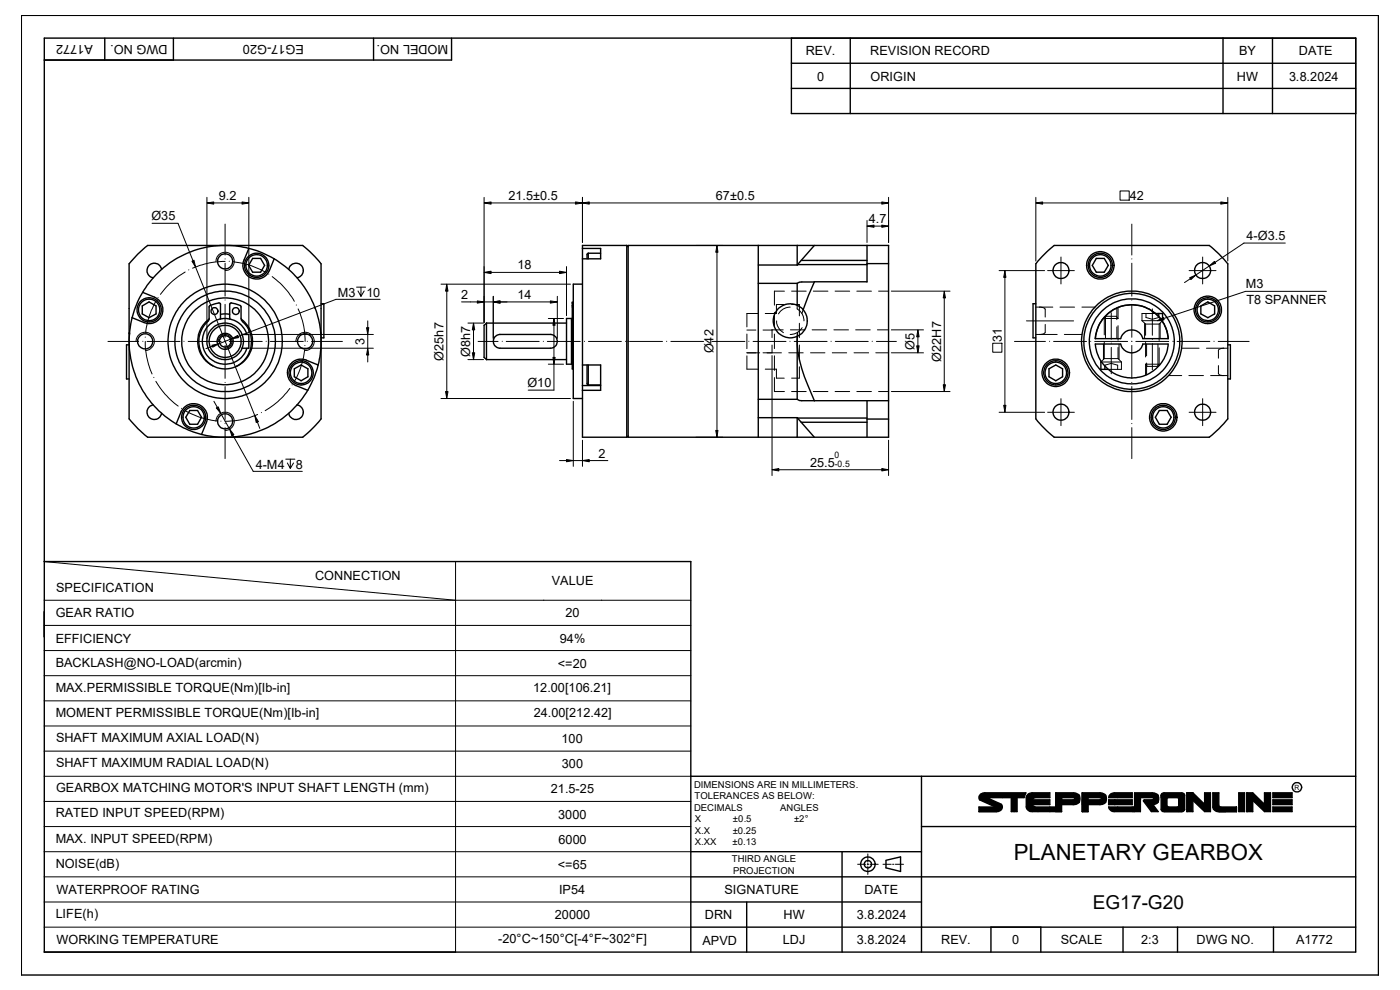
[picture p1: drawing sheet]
<svg xmlns="http://www.w3.org/2000/svg" width="297mm" height="210mm" viewBox="0 0 297 210" stroke-linecap="round" stroke-linejoin="round" font-family="sans-serif">
<g fill="none" stroke="#000" stroke-width=".3">
<path d="M4.5 3.3h287.9v203.5h-287.9zM9.4 8.1h278.2v193.9h-278.2zM22.2 8.1v4.6M36.8 8.1v4.6M79.2 8.1v4.6M95.8 8.1v4.6h-86.4M167.9 8.1v16h119.7M167.9 18.8h119.7M167.9 13.4h119.7M180.4 8.1v16M259.5 8.1v16M270 8.1v16"/>
<path d="M29.3 53.9l2-1.8h32.9l2.6 2.3 1.3 1.6v32.9l-1.3 1.5-2.6 2.4h-32.9a23.4 23.4 0 0 1-3.9-3.9v-32.9zM34.3 57.1a1.56 1.56 0 0 0-1.6-1.3 1.56 1.56 0 0 0-1.5 1.5 1.56 1.56 0 0 0 1.3 1.6M52.8 52.7l-1 2.5a2.91 2.91 0 0 0 1.5 3.8 2.91 2.91 0 0 0 3.9-1.6l1-2.5M52.8 52.7a19.3 19.3 0 0 1 5.4 2.2M52.8 52.7a20.4 20.4 0 0 0-22.5 9.3M53.6 54.8h1.7l.8 1.5-.8 1.4h-1.7l-.9-1.4zM58.2 54.9a20.3 20.3 0 0 1 9.3 22.5M61.3 57.2a1.55 1.55 0 0 1 1.6-1.4 1.55 1.55 0 0 1 1.4 1.5 1.55 1.55 0 0 1-1.3 1.6M123.6 52.7h3.8v2.2h-3.8M124.8 53.7l-.3 .2v1M124.8 53.7h2.6M124.8 53.7v1.2"/>
<path d="M133 52.1h-9.4v40.7h9.4M133 52.1l.3 .3M133 52.1v40.7M133.3 52.1h55.2v40.7h-55.2zM160.9 52.1v40.7M160.9 56.2h8.2M169.1 52.1v4.1M169.2 56.1h14.7M170 55.2h13.9M172.8 59.8h11.1M172.8 52.1l-3.7 4.1M183.9 52.1v7.7"/>
<path d="M183.9 55.9h4.6M221.1 54.4l2.5-2.3h32.9a23.4 23.4 0 0 1 4 3.9v32.9a23.4 23.4 0 0 1-4 3.9h-32.9l-2.5-2.4-1.3-1.5v-32.9zM232.6 54.8h1.7l.8 1.5-.8 1.4h-1.7l-.9-1.4zM27.4 70.7l.1 .3M27.4 73.2h-.6v7.2h.6M28 67.4a20.3 20.3 0 0 0 9.4 22.5M30.2 64.9l1.4-.8 1.5 .8v1.7l-1.5 .8-1.4-.8zM30.3 62l-1.1 2.1-1.2 3.3M30.3 62l2.5 1a2.91 2.91 0 0 1 1.5 3.8 2.91 2.91 0 0 1-3.8 1.6l-2.5-1M44.4 67.7a5.8 5.8 0 0 0 .8 9.9M46.8 67.6v-3.2l-.3-.1-2.1 .6v2.6a1.45 1.45 0 0 1-.8 1.2 5.7 5.7 0 0 0-.5 6.8 5.7 5.7 0 0 0 6.3 2.5 5.8 5.8 0 0 0 2.1-9.8l-.4-.7v-2.5a4 4 0 0 0-2.2-.7l-.2 .2v3.1M46.8 67.6h.1"/>
<path d="M46.8 66.7h1.9M48.7 67.6h.1M51.2 67.7a5.8 5.8 0 0 1-1.2 10.1M51.4 71h1.4v2.9h-1.4M52.4 71a4.9 4.9 0 0 0-7.5-2.5 4.9 4.9 0 0 0 0 7.8 4.9 4.9 0 0 0 7.5-2.4M62.4 78.2l1.5-.8 1.4 .8v1.7l-1.4 .9-1.5-.9zM66.8 65.2l.1 .2M67.5 77.4l-2.5-1a2.9 2.9 0 0 0-3.8 1.6 2.9 2.9 0 0 0 1.6 3.8l2.5 1M67.5 77.4a18 18 0 0 1-2.2 5.4M68 70.7h.1M68.1 64.4h.6v7.3h-.6M103.2 68.5h17"/>
<path d="M103.2 76.3h17M103.2 68.5l-.5 .5v6.8l.5 .5M103.2 68.5v7.8M105 71.5l1-.5h10.8a1.46 1.46 0 0 1 1.4 1.4 1.46 1.46 0 0 1-1.4 1.5h-10.7a1.46 1.46 0 0 1-1.3-.9 1.46 1.46 0 0 1 .2-1.5zM120.2 67.6h1v9.7h-1zM121.2 67.9h.2M121.2 77h.2M121.4 64.3h.1M121.4 64.3h.2M121.4 64.3v8.1M121.4 72.4h.2M121.4 68.2h.2"/>
<path d="M121.4 67.5h.2M121.4 65.1h.2M121.4 64.8h.2M121.4 72.4v5.9h.2M123.6 60.3h-2v24.2h2M123.6 77.4h3.8v5.4h-3.8M124.5 77.4v4.1l.3 .2M124.8 77.4v4.3M160.9 60.1h8.2M169.1 60.1l.5-.2 .5-.1h2.7l-2.4 5.9M169.1 60.1v4.7M169.1 71.3v13.4"/>
<path d="M169.2 71.3a20.9 20.9 0 0 0 2.1 10.3l1.5 3.4M219.8 64.4h-.6v7.3h.6M222.5 78.2l1.5-.8 1.4 .8v1.7l-1.4 .9-1.5-.9zM232.4 73h5.3a2.41 2.41 0 0 0 2.4 1.8 2.41 2.41 0 0 0 2.3-1.8h5.4a7.7 7.7 0 0 1-7.7 7.2 7.7 7.7 0 0 1-7.7-7.2zM233.6 76.8h.1M233.6 76.8v1.6h1.5M233.6 76.7v.1M234.4 77.6v.8M234.5 67.1a7.7 7.7 0 0 1 8.2-2 7.7 7.7 0 0 1 5.1 6.7h-5.4a2.41 2.41 0 0 0-2.3-1.8 2.41 2.41 0 0 0-2.4 1.8h-5.3l.3-1.7 .4-1 .7-1.2zM245.1 66.5h1.5v1.5M245.8 66.5v.7M246.5 68h.1"/>
<path d="M246.6 68l-.1 .1M254.8 64.9l1.4-.8 1.5 .8v1.7l-1.5 .8-1.4-.8zM260.5 73.2h.5v7.2h-.5M32.5 85.9a1.56 1.56 0 0 0-1.3 1.6 1.56 1.56 0 0 0 1.5 1.5 1.56 1.56 0 0 0 1.6-1.3M37.4 89.9l1-2.5a2.91 2.91 0 0 1 3.8-1.5 2.91 2.91 0 0 1 1.6 3.8l-1 2.5M37.4 89.9l2.6 1.3 2.8 1M40.3 87.1h1.6l.9 1.4-.9 1.5h-1.6l-.9-1.5zM63 85.9a1.56 1.56 0 0 1 1.4 1.6 1.56 1.56 0 0 1-1.5 1.5 1.56 1.56 0 0 1-1.6-1.3M65.3 82.8a20.4 20.4 0 0 1-22.5 9.4M123.6 81.8h3.8M124.8 81.7h2.6M133.3 92.5l-.3 .3"/>
<path d="M160.9 84.7h8.2M160.9 88.6h8.2M169.1 84.7l.5 .3h.5h18.4M169.1 88.6v4.2M169.1 88.6l3.7 4.2M169.2 88.7h14.7M170 89.6h13.9M183.9 85v7.8M183.9 88.9h4.6M246 87.1h1.6l.9 1.4-.9 1.5h-1.6l-.9-1.5zM9.4 119.1h137.2v82.9M146.6 164.7h141"/>
<path d="M195.5 175.3h92.1M195.5 164.7v37.3M207.9 168.6l.9-.4h8.8l-.3 1h-7.9l3 1.4a.97 .97 0 0 1 .1 1.1 .97 .97 0 0 1-1.1 .5h-3.7v-1h3.4l-3.3-1.5-.1-.7zM209.4 169.2l.6 .3M214.5 169.2v3h1.3v-3M218.1 168.4l.7-.2h3.9v1h-3.1l-.6 .5h3.7v1h-3.7l.6 .5h4.4v-3h3.7a1.26 1.26 0 0 1 1.4 1.2 1.26 1.26 0 0 1-1.4 1.3h-2.5v1.5h-6.5l-.6-.3-.4-.7v-2l.1-.4zM225.2 169.2h2.7l.1 .3-.1 .2h-2.7zM229.6 168.2h3.7a1.26 1.26 0 0 1 1.4 1.2 1.26 1.26 0 0 1-1.4 1.3h-2.5v1.5h-1.2zM230.8 169.2h2.7l.1 .3-.1 .2h-2.7zM235.2 169.7h5v1h-5zM235.2 171.2h5.5v-3h3.7a1.25 1.25 0 0 1 1.4 1.1 1.25 1.25 0 0 1-1.2 1.4l1.1 1.5h-1.4l-1.7-2.3 .2-.2h1.8l.2-.2-.2-.3h-2.7v3h-5.7l-.7-.4zM235.6 168.4l.7-.2h3.9v1h-5l.1-.4z"/>
<path d="M246.5 168.4l.3-.2h3.9l.5 .2 .1 .3v3.2l-.4 .3-4.4-.1-.2-.3v-3.2zM247.6 169.2h2.3l.2 .2-.1 1.7-.1 .1-2.3-.1zM251.8 168.2h1.3l2.5 2.4v-2.4h1.2v4h-1.2l-2.5-2.4v2.4h-1.3zM257.3 168.2h1.3v2.8l.3 .2h3.4v1h-4l-.6-.3-.4-.6zM262.8 168.2h1.2v4h-1.2zM264.5 168.2h1.3l2.5 2.4v-2.4h1.2v4h-1.2l-2.5-2.4v2.4h-1.3zM270 171.2h4.1v1h-4.1zM270 168.2h4.1v1h-4.1zM270 169.7h4.1v1h-4.1zM146.6 186h141M146.6 196.7h141M146.6 191.3h48.9"/>
<path d="M146.6 180.7h48.9M158.4 191.3v10.7M178.6 180.7v21.3M188 182.5l3.1-.7v3.1l-3.1-.8v-1.5M210.2 196.7v5.3M220.8 196.7v5.3M238.3 196.7v5.3M249.8 196.7v5.3M270.2 196.7v5.3"/>
<circle cx="47.8" cy="55.4" r="1.61"/>
<circle cx="54.4" cy="56.3" r="2.57"/>
<circle cx="54.4" cy="56.3" r="2.28"/>
<circle cx="225.1" cy="57.4" r="1.7"/>
<circle cx="233.4" cy="56.3" r="2.28"/>
<circle cx="233.4" cy="56.3" r="2.91"/>
<circle cx="233.4" cy="56.3" r="2.57"/>
<circle cx="255.1" cy="57.4" r="1.71"/>
<circle cx="30.8" cy="72.4" r="1.59"/>
<circle cx="31.6" cy="65.7" r="2.57"/>
<circle cx="31.6" cy="65.8" r="2.28"/>
<circle cx="45.5" cy="66" r=".72"/>
<circle cx="47.7" cy="72.4" r="1.7"/>
<circle cx="47.7" cy="72.4" r="3.4"/>
<circle cx="47.8" cy="72.4" r="3.9"/>
<circle cx="47.8" cy="72.4" r="10.7"/>
<circle cx="47.8" cy="72.4" r="1.21"/>
<circle cx="47.8" cy="72.4" r="9.2"/>
<circle cx="47.8" cy="72.4" r="12.1"/>
<circle cx="50" cy="66" r=".73"/>
<circle cx="63.9" cy="79.1" r="2.29"/>
<circle cx="63.9" cy="79.1" r="2.57"/>
<circle cx="64.7" cy="72.4" r="1.61"/>
<circle cx="167.7" cy="68.1" r="3.6"/>
<circle cx="224" cy="79.1" r="2.29"/>
<circle cx="224" cy="79.1" r="2.58"/>
<circle cx="224" cy="79.1" r="2.91"/>
<circle cx="240.1" cy="72.4" r="10.2"/>
<circle cx="240.1" cy="72.4" r="10.7"/>
<circle cx="240.1" cy="72.4" r="9"/>
<circle cx="256.2" cy="65.7" r="2.91"/>
<circle cx="256.2" cy="65.7" r="2.57"/>
<circle cx="256.2" cy="65.7" r="2.27"/>
<circle cx="41.1" cy="88.5" r="2.26"/>
<circle cx="41.1" cy="88.5" r="2.57"/>
<circle cx="47.8" cy="89.4" r="1.61"/>
<circle cx="225.1" cy="87.4" r="1.7"/>
<circle cx="246.8" cy="88.5" r="2.91"/>
<circle cx="246.8" cy="88.5" r="2.26"/>
<circle cx="246.8" cy="88.5" r="2.57"/>
<circle cx="255.1" cy="87.4" r="1.71"/>
<circle cx="275.1" cy="167" r=".99"/>
<circle cx="184.1" cy="183.3" r=".77"/>
<circle cx="184.1" cy="183.3" r="1.54"/>
</g>
<g fill="none" stroke="#000" stroke-width=".21">
<path d="M32.3 47.4h5.5l3.1 7.9M39.3 57.7l-1.4 .9-1.7 1.4-2.2 2.4M40 57.2v.1M41.5 56.6l12.6 31.6M43.9 41.9v29.9M45.3 43.1h6.1M45.8 55.5a1.95 1.95 0 0 1 2-2 1.95 1.95 0 0 1 1.9 2 1.95 1.95 0 0 1-1.9 1.9M47.8 55.5l-3.3 .3-2.1 .5-1.5 .6M47.8 47.5v6.6M47.8 54.9h.1M47.8 55.8v7M48.6 55.4v.1"/>
<path d="M49.5 55.5l.6 .1a16.4 16.4 0 0 1 6.2 2.1M52.8 41.9v28.5M57 58.1v.1M57.7 58.7l2.5 2.2 1.1 1.2 1.1 1.8M102.7 41.9v26.5M104.2 43.1h17.9M104.2 57.8h14.5M120.2 56.6v10.4M123.6 41.9v9.5M125 43.1h62.1M147.7 52.1h5.6M152.1 53.5v37.8"/>
<path d="M183.9 46.8v4.6M185.4 48h1.7M188.5 41.9v9.5M212 57.4h9.6M213.2 58.8v27.2M219.8 41.9v13.5M221.2 43.1h37.8M222.2 57.4h5.7M225.1 54.5v5.7M237.6 40.5h2v2h-2zM240.1 47.5v6.6M240.1 54.9h.1"/>
<path d="M240.1 55.8v7M252.3 57.4h5.7M252.5 59.1l-1.2 .8M255.1 54.5v5.7M256.5 56.4l-2.8 1.9M260.5 41.9v13.5M272.7 51.6h-8.8l-6.1 4.1M22.9 72.4h6.5M28.9 72.4a1.92 1.92 0 0 1 1.9-1.9 1.92 1.92 0 0 1 1.9 1.9 1.92 1.92 0 0 1-1.9 1.9M30.3 72.4h.1M30.8 72.4l.3 3.3 1.2 3.6M30.8 71.5h.1"/>
<path d="M31.2 72.4h7M33.1 63.9a16.9 16.9 0 0 0-2.2 6.8M33.5 63.1v.1M39 72.4h.1M39.9 72.4h7M45 73.4l-1.3 .6M46.3 72.4a1.46 1.46 0 0 1 1.5-1.5 1.46 1.46 0 0 1 1.4 1.5 1.46 1.46 0 0 1-1.4 1.5M47.8 63.6v.1M47.8 64.6v6.9M47.8 72.4h.1M47.8 73.3v7M48.6 72.4h7"/>
<path d="M49.1 71.9l-2.7 1M53.4 71h25.8M53.4 73.9h25.8M56.5 72.4h.1M57.4 72.4h6.9M62.8 72.4a1.93 1.93 0 0 1 1.9-1.9 1.93 1.93 0 0 1 1.9 1.9 1.93 1.93 0 0 1-1.9 1.9M62.9 64.7h.1M63.2 65.5l.6 1.6a15.6 15.6 0 0 1 .9 5.3M64.6 74.2l-.2 1.6-.6 2.1-1.4 3M64.7 73.3h.1M65.2 72.4h.1M66.1 72.4h6.5"/>
<path d="M75.6 60.9h2M76.6 60.9v2l-.7-1.2M77.3 61.7l-.7 1.2M78 68.1v1.4M78 71v2.9M78 75.3v1.5M80.6 63.5h-9.3l-20.8 7.9M93.6 60.3h27.4M94.8 61.8v21.3M97.9 64.1h3.4M99.3 68.5h3.3M99.3 76.3h3.3"/>
<path d="M100.5 70v4.8M101.4 72.4h4.3M102.7 64.1h1.9M104.6 62.9v8.9M106.1 64.1h10.7M106.6 72.4h.1M107.4 72.4h7M115.3 72.4h.1M116.1 72.4h7M116.3 67.6h3.2M116.3 77.3h3.2M117.5 77.3v5.5h-5.4"/>
<path d="M117.5 69v6.8M118.2 62.9v8.9M124 72.4h.1M124.8 72.4h7M132.7 72.4h.1M133.6 72.4h6.9M141.4 72.4h.1M142.3 72.4h7M150.2 72.4h.1M151 72.4h7M158.5 74.8h2.7M158.5 70.9v3.1"/>
<path d="M158.5 75.5v2.8h2.3M158.5 70h1.9M158.9 72.4h.1M159.8 72.4h7M160.8 66.5h-2.3v2.8M161.9 74.8h3.9M161.9 70h1.9M162.3 78.3h2.4v1.9h1.7M163.8 73.2v1.6M163.8 75.4v25.5M164.3 66.3v3M164.3 70.9v3.1"/>
<path d="M164.3 75.5v3.1M164.8 68.1v.2a2.9 2.9 0 0 0 1.4 2.3M166.2 70h-2.4v1.6M166.4 64.6h-1.7v1.9h-2.4M166.4 61.8h-2.1v2.9M167.3 74.8h3.1M167.6 72.4h.1M167.6 65.2l-1.4 .3-1.1 1.1M167.7 70h3.1M167.9 64.6h1.7v2.4M167.9 61.8h3.1M168.5 72.4h7"/>
<path d="M169.1 64.8v.7l1.1 1.1 .4 1.5M169.1 70.6v.7M169.2 70.5v.8M169.6 77.8v2.4h-1.7M169.6 68.6v3M169.6 73.2v3M170.2 69.5l-1.1 1.1-1.5 .4M170.4 65.7l-.3 .8M172 74.8h3M172.3 70h3.1M172.6 61.8h3M176.3 72.4h.1"/>
<path d="M176.6 74.8h3M176.9 70h3.1M177.2 61.8h3.1M177.2 72.4h7M181.2 74.8h3.1M181.5 70h3.1M181.8 61.8h3.1M185 72.4h.1M185.8 74.8h2.7M185.9 72.4h4.3M186.1 70h2.4M186.4 61.8h2.1"/>
<path d="M189.1 74.8h6.8M189.1 70h6.8M189.1 61.8h12.4M194.7 71.5v1.9M200.3 63.2v18.4M210.6 72.8h2v1.9h-2zM215.2 72.4h6.6M217.8 68.1h10M219.8 71h4.5M219.8 65.2h3.6M220.6 65.2h.5l.6 .3v1.8M221.7 68.8v1.8l-.3 .2-.8 .2"/>
<path d="M222.7 72.4h.1M223.5 72.4h7M224.9 65.2h3.1M225.8 71h3.7M229.5 65.2h2.8M231.4 72.4h.1M232.2 72.4h7M233.7 76.8h4.2M234.1 73v3.2M234.3 67.6h2.9M234.3 76.1h2.9M234.3 76.1l-.7 .6"/>
<path d="M234.3 67.6v3.4M234.3 72.6v3.5M234.3 67.6l.4-.5h2.1l.4 .5M234.4 77.6v-.1l1.4-.4 1.3 .4v.9M234.5 67.3v4.5M235.8 66.3v5.7M235.8 72.8h.1M235.8 73.7v5.6M236.9 65.3v2.5M236.9 69.3v2.5M237.2 76.1l.7 .7M237.2 65.2v2.4"/>
<path d="M237.2 69.1v3.1M237.2 73.7v2.4M237.4 73v3.2M237.9 76.8v1.6h-2.8M240.1 63.6v.1M240.1 64.6v6.9M240.1 72.4h.1M240.1 73.3v7M241 72.4h6.9M242.3 68h4.2M242.3 68l.7 .7M242.8 68.6v3.2"/>
<path d="M243 77.3h2.9M243 68.7h2.9M243 68.7v2.4M243 72.6v3.1M243 77.3v2.3M243 77.3l.4 .4h2.1l.4-.4M243.1 66.5v.9l1.4 .3 1.3-.3v-.2M243.2 73v2.5M243.2 77v2.5M244.5 65.5v5.6M244.5 72h.1M244.5 72.9v5.6"/>
<path d="M245.1 66.5h-2.8v1.5M245.7 73v4.6M245.9 68.7v3.5M245.9 73.8v3.5M246.1 68.6v3.2M246.5 68.1l-.6 .6M247.9 79.7h2.8M248.8 72.4h.1M249.7 72.4h7M250.7 73.9h3.7M252.2 79.7h3.1M255.9 73.9h4.6"/>
<path d="M256.8 79.7h3.7M257.6 72.4h.1M258.4 72.4h6.6M258.5 77.6v1.7l.4 .3 .7 .1M259.6 73.9h-.5l-.6 .3v1.8M281.4 61.8h-17.2l-17.3 5.8M32.6 80.1h.1M33.1 80.9l1.9 2.7 1.1 1.2 1.7 1.3M38.5 86.6v.1M39.3 87.1l1 .5a16.3 16.3 0 0 0 5.7 1.7M45.4 85.1l.7 1.3M45.8 89.4a1.95 1.95 0 0 1 2-2 1.95 1.95 0 0 1 1.9 2 1.95 1.95 0 0 1-1.9 1.9"/>
<path d="M46.8 87.7l1.9 3.4M46.9 89.3v.1M47.8 81.1v.1M47.8 82v7M47.8 89.8v.1M47.8 90.7v6.6M49.4 92.3l4.3 7.7h10.4M54.6 89.5l.5 1.4M54.7 87.9l-2.1 .8-1.6 .4-3.2 .3M55.5 87.5h.1M60.6 97.4h2M61.5 82.4l-1 1.3a16.6 16.6 0 0 1-4.2 3.4"/>
<path d="M61.6 97.4v2l-.6-1.2M62 81.6v.1M62.3 98.2l-.7 1.2M93.6 84.5h27.4M118.7 97.7h1.5M121.6 85.1v13.8M121.6 97.7h2M123.6 93.4v5.5M125 97.7h3.9M147.7 92.8h5.6M164.3 80.1v3h2.1M165.2 99.7h21.9"/>
<path d="M167.9 83.1h3.1M172.6 83.1h3M177.2 83.1h3.1M181.8 83.1h3.1M186.4 83.1h2.1M188.5 93.4v7.5M189.1 83.1h12.4M212 87.5h9.6M222.2 87.5h5.7M225.1 84.6v5.7M240.1 81.1v.1M240.1 82v7"/>
<path d="M240.1 89.8v.1M240.1 90.7v6.6M252.3 87.5h5.7M255.1 84.6v5.7M9.4 119.1l87.2 8.2M96.6 119.1v82.9M9.4 138h137.2M9.4 127.3h137.2M9.4 132.7h137.2M115.4 127.3h.1M127.6 127.3h.1M9.4 159.3h137.2"/>
<path d="M9.4 154h137.2M9.4 148.7h137.2M9.4 143.3h137.2M9.4 170h137.2M9.4 164.7h137.2M9.4 175.3h137.2M9.4 196.7h137.2M9.4 191.3h137.2M9.4 186h137.2M9.4 180.7h137.2M181.9 183.3h1.7M184 183.3h.3"/>
<path d="M184.1 181.1v1.8M184.1 183.2v.3M184.1 183.8v1.7M184.6 183.3h1.7M187.3 183.3h1.8M189.4 183.3h.3M189.9 183.3h1.8"/>
</g>
<g fill="#000">
<path d="M208 168.5l-.3 .5 .1 .7 3.3 1.5h-3.4v1h3.7a.98 .98 0 0 0 1.1-.5 .98 .98 0 0 0-.1-1.1l-3-1.4h7.9l.3-1h-8.8zM214.5 169.2v3h1.3v-3zM218.1 168.5l-.4 .7v2l.4 .6 .6 .4h6.5v-1.5h2.5a1.26 1.26 0 0 0 1.4-1.3 1.26 1.26 0 0 0-1.4-1.2h-3.7v3h-4.4l-.6-.5h3.7v-1h-3.7l.6-.5h3.1v-1h-3.9zM225.2 169.2h2.7l.1 .3-.1 .2h-2.7zM229.6 168.2v4h1.2v-1.5h2.5a1.26 1.26 0 0 0 1.4-1.3 1.26 1.26 0 0 0-1.4-1.2zM230.8 169.2h2.7l.1 .3-.1 .2h-2.7zM235.2 171.2l.2 .5 .8 .5h5.7v-3h2.7l.2 .2-.2 .3h-1.8l-.2 .2 1.7 2.3h1.4l-1.1-1.5 .1-.1a1.21 1.21 0 0 0 1.1-1.1 1.21 1.21 0 0 0-1-1.3h-4.1v3zM246.5 168.4l-.2 .2v3.2l.2 .3 4.4 .1 .4-.3v-3.2l-.1-.3-.4-.2h-4zM247.6 169.2h2.3l.2 .2-.1 1.7-.1 .1-2.3-.1zM251.8 168.2v4h1.3v-2.4l2.5 2.4h1.2v-4h-1.2v2.4l-2.5-2.4zM257.3 168.2v3.1l.4 .6 .6 .3h4v-1h-3.4l-.3-.2v-2.8zM262.8 168.2v4h1.2v-4zM264.5 168.2v4h1.3v-2.4l2.5 2.4h1.2v-4h-1.2v2.4l-2.5-2.4zM270 169.7v1h4.1v-1zM270 171.2v1h4.1v-1z" fill-rule="evenodd"/>
<path d="M235.6 168.4l-.3 .4-.1 .4h5v-1h-3.9zM235.2 169.7v1h5v-1zM270 168.2v1h4.1v-1z" fill-rule="evenodd"/>
</g>
<g fill="#000" stroke="#000" stroke-width=".21">
<path d="M40.7 55.4l.4-.2 .4 1.4zM43.9 43.1l1.4-.3v.5zM51.4 42.8l1.4 .3-1.4 .2zM102.7 57.8l1.5-.3v.5zM102.7 43.1l1.5-.3v.5zM118.7 57.5l1.5 .3-1.5 .2zM122.1 42.8l1.5 .3-1.5 .2zM123.6 43.1l1.4-.3v.5zM152.1 52.1l.2 1.4h-.5zM183.9 48l1.5-.2v.4zM187.1 42.8l1.4 .3-1.4 .2zM187.1 47.8l1.4 .2-1.4 .2z"/>
<path d="M213.2 57.4l.2 1.4h-.5zM219.8 43.1l1.4-.3v.5zM252.4 58.9l1.3-.6-1.1 1zM256.5 56.4l1.1-.9 .3 .3zM259 42.8l1.5 .3-1.5 .2zM45 73.2l1.4-.3-1.3 .8zM49.1 71.9l1.3-.7 .2 .4zM77.8 69.5h.4l-.2 1.5zM78 73.9l.2 1.4h-.4zM94.8 60.3l.2 1.5h-.5zM100.2 74.8h.5l-.2 1.5zM100.5 68.5l.2 1.5h-.5z"/>
<path d="M101.3 63.8l1.4 .3-1.4 .2zM104.6 64.1l1.5-.3v.5zM116.8 63.8l1.4 .3-1.4 .2zM117.3 75.8h.5l-.3 1.5zM117.5 67.6l.3 1.4h-.5zM194.5 73.4h.5l-.3 1.4zM194.7 70l.3 1.5h-.5zM200.3 61.8l.3 1.4h-.5zM245.5 68l1.3-.6 .2 .4zM45.9 86.5l.4-.2 .5 1.4zM48.7 91.1l.9 1.1-.4 .3zM54.1 88.2l.7 1.3-.4 .1z"/>
<path d="M94.5 83.1h.5l-.2 1.4zM120.2 97.5l1.4 .2-1.4 .3zM123.6 97.7l1.4-.2v.5zM151.8 91.3h.5l-.2 1.5zM163.8 99.7l1.4-.3v.5zM187.1 99.4l1.4 .3-1.4 .2zM200.1 81.6h.5l-.3 1.5zM212.9 86h.5l-.2 1.5z"/>
</g>
<text font-size="4.7" x="215.1" y="182.4">PLANETARY GEARBOX</text>
<text font-size="4.1" x="231.8" y="192.8">EG17-G20</text>
<g font-size="2.7">
<text x="19.7" y="9.5" transform="rotate(180 19.7 9.5)">A1772</text>
<text x="35.6" y="9.5" transform="rotate(180 35.6 9.5)">DWG NO.</text>
<text x="64.5" y="9.5" transform="rotate(180 64.5 9.5)">EG17-G20</text>
<text x="95.1" y="9.5" transform="rotate(180 95.1 9.5)">MODEL NO.</text>
<text x="170.9" y="11.8">REV.</text>
<text x="184.6" y="11.8">REVISION RECORD</text>
<text x="262.9" y="11.8">BY</text>
<text x="275.5" y="11.8">DATE</text>
<text x="173.4" y="17.1">0</text>
<text x="184.7" y="17.1">ORIGIN</text>
<text x="262.4" y="17.1">HW</text>
<text x="273.5" y="17.1">3.8.2024</text>
<text x="32.1" y="46.7">Ø35</text>
<text x="46.4" y="42.5">9.2</text>
<text x="107.9" y="42.5">21.5±0.5</text>
<text x="151.9" y="42.5">67±0.5</text>
<text x="184.4" y="47.4">4.7</text>
<text x="239.7" y="42.5">42</text>
<text x="264.5" y="50.9">4-Ø3.5</text>
<text x="109.8" y="57.1">18</text>
<text x="71.7" y="62.9">M3</text>
<text x="77.7" y="62.9">10</text>
<text x="97.8" y="63.5">2</text>
<text x="109.8" y="63.5">14</text>
<text x="264.3" y="61.1">M3</text>
<text x="264.4" y="64.4">T8 SPANNER</text>
<text x="77.3" y="73.2" transform="rotate(-90 77.3 73.2)">3</text>
<text x="94.1" y="76.5" transform="rotate(-90 94.1 76.5)">Ø25h7</text>
<text x="99.8" y="75.7" transform="rotate(-90 99.8 75.7)">Ø8h7</text>
<text x="151.4" y="75" transform="rotate(-90 151.4 75)">Ø42</text>
<text x="194" y="74.3" transform="rotate(-90 194 74.3)">Ø5</text>
<text x="199.6" y="76.7" transform="rotate(-90 199.6 76.7)">Ø22H7</text>
<text x="212.5" y="72.6" transform="rotate(-90 212.5 72.6)">31</text>
<text x="111.9" y="82.1">Ø10</text>
<text x="54.3" y="99.4">4-M4</text>
<text x="62.7" y="99.4">8</text>
<text x="127" y="97.2">2</text>
<text x="171.9" y="99.1">25.5</text>
<text x="11.9" y="125.7">SPECIFICATION</text>
<text x="66.8" y="123">CONNECTION</text>
<text x="117.1" y="124.2">VALUE</text>
<text x="11.9" y="130.9">GEAR RATIO</text>
<text x="120" y="131">20</text>
<text x="11.8" y="136.3">EFFICIENCY</text>
<text x="118.8" y="136.3">94%</text>
<text x="11.8" y="141.4">BACKLASH@NO-LOAD(arcmin)</text>
<text x="118.4" y="141.6">&lt;=20</text>
<text x="11.8" y="146.7">MAX.PERMISSIBLE TORQUE(Nm)[Ib-in]</text>
<text x="113.1" y="146.7">12.00[106.21]</text>
<text x="11.8" y="152.1">MOMENT PERMISSIBLE TORQUE(Nm)[Ib-in]</text>
<text x="113.2" y="152.1">24.00[212.42]</text>
<text x="11.9" y="157.4">SHAFT MAXIMUM AXIAL LOAD(N)</text>
<text x="119.1" y="157.6">100</text>
<text x="11.9" y="162.7">SHAFT MAXIMUM RADIAL LOAD(N)</text>
<text x="119.2" y="163">300</text>
<text x="11.8" y="173.4">RATED INPUT SPEED(RPM)</text>
<text x="11.9" y="168.1">GEARBOX MATCHING MOTOR'S INPUT SHAFT LENGTH (mm)</text>
<text x="116.9" y="168.3">21.5-25</text>
<text x="118.4" y="173.7">3000</text>
<text x="11.8" y="178.7">MAX. INPUT SPEED(RPM)</text>
<text x="118.5" y="179">6000</text>
<text x="11.8" y="184.1">NOISE(dB)</text>
<text x="118.4" y="184.3">&lt;=65</text>
<text x="12" y="189.7">WATERPROOF RATING</text>
<text x="118.6" y="189.7">IP54</text>
<text x="153.7" y="189.7">SIGNATURE</text>
<text x="183.4" y="189.7">DATE</text>
<text x="11.8" y="194.7">LIFE(h)</text>
<text x="117.7" y="195">20000</text>
<text x="149.6" y="195">DRN</text>
<text x="166.2" y="195">HW</text>
<text x="181.8" y="195">3.8.2024</text>
<text x="12" y="200.3">WORKING TEMPERATURE</text>
<text x="105.7" y="200.1">-20°C~150°C[-4°F~302°F]</text>
<text x="149" y="200.4">APVD</text>
<text x="166.1" y="200.3">LDJ</text>
<text x="181.8" y="200.3">3.8.2024</text>
<text x="199.7" y="200.3">REV.</text>
<text x="214.8" y="200.3">0</text>
<text x="225.1" y="200.3">SCALE</text>
<text x="242.1" y="200.3">2:3</text>
<text x="253.9" y="200.3">DWG NO.</text>
<text x="275" y="200.3">A1772</text>
</g>
<g font-size="2">
<text x="147.2" y="167.1">DIMENSIONS ARE IN MILLIMETERS.</text>
<text x="147.2" y="172">DECIMALS</text>
<text x="147.4" y="169.5">TOLERANCES AS BELOW:</text>
<text x="165.5" y="172">ANGLES</text>
<text x="147.4" y="174.4">X</text>
<text x="147.4" y="176.8">X.X</text>
<text x="147.4" y="179.3">X.XX</text>
<text x="155.4" y="179.3">±0.13</text>
<text x="155.4" y="176.8">±0.25</text>
<text x="155.5" y="174.4">±0.5</text>
<text x="168.5" y="174.4">±2°</text>
<text x="155.3" y="182.9">THIRD ANGLE</text>
<text x="155.5" y="185.4">PROJECTION</text>
</g>
<g font-size="1.9">
<text x="177" y="97.2">0</text>
<text x="177.1" y="99.1">-0.5</text>
</g>
<text font-size="1.5" x="274.6" y="167.6">R</text>
</svg>
